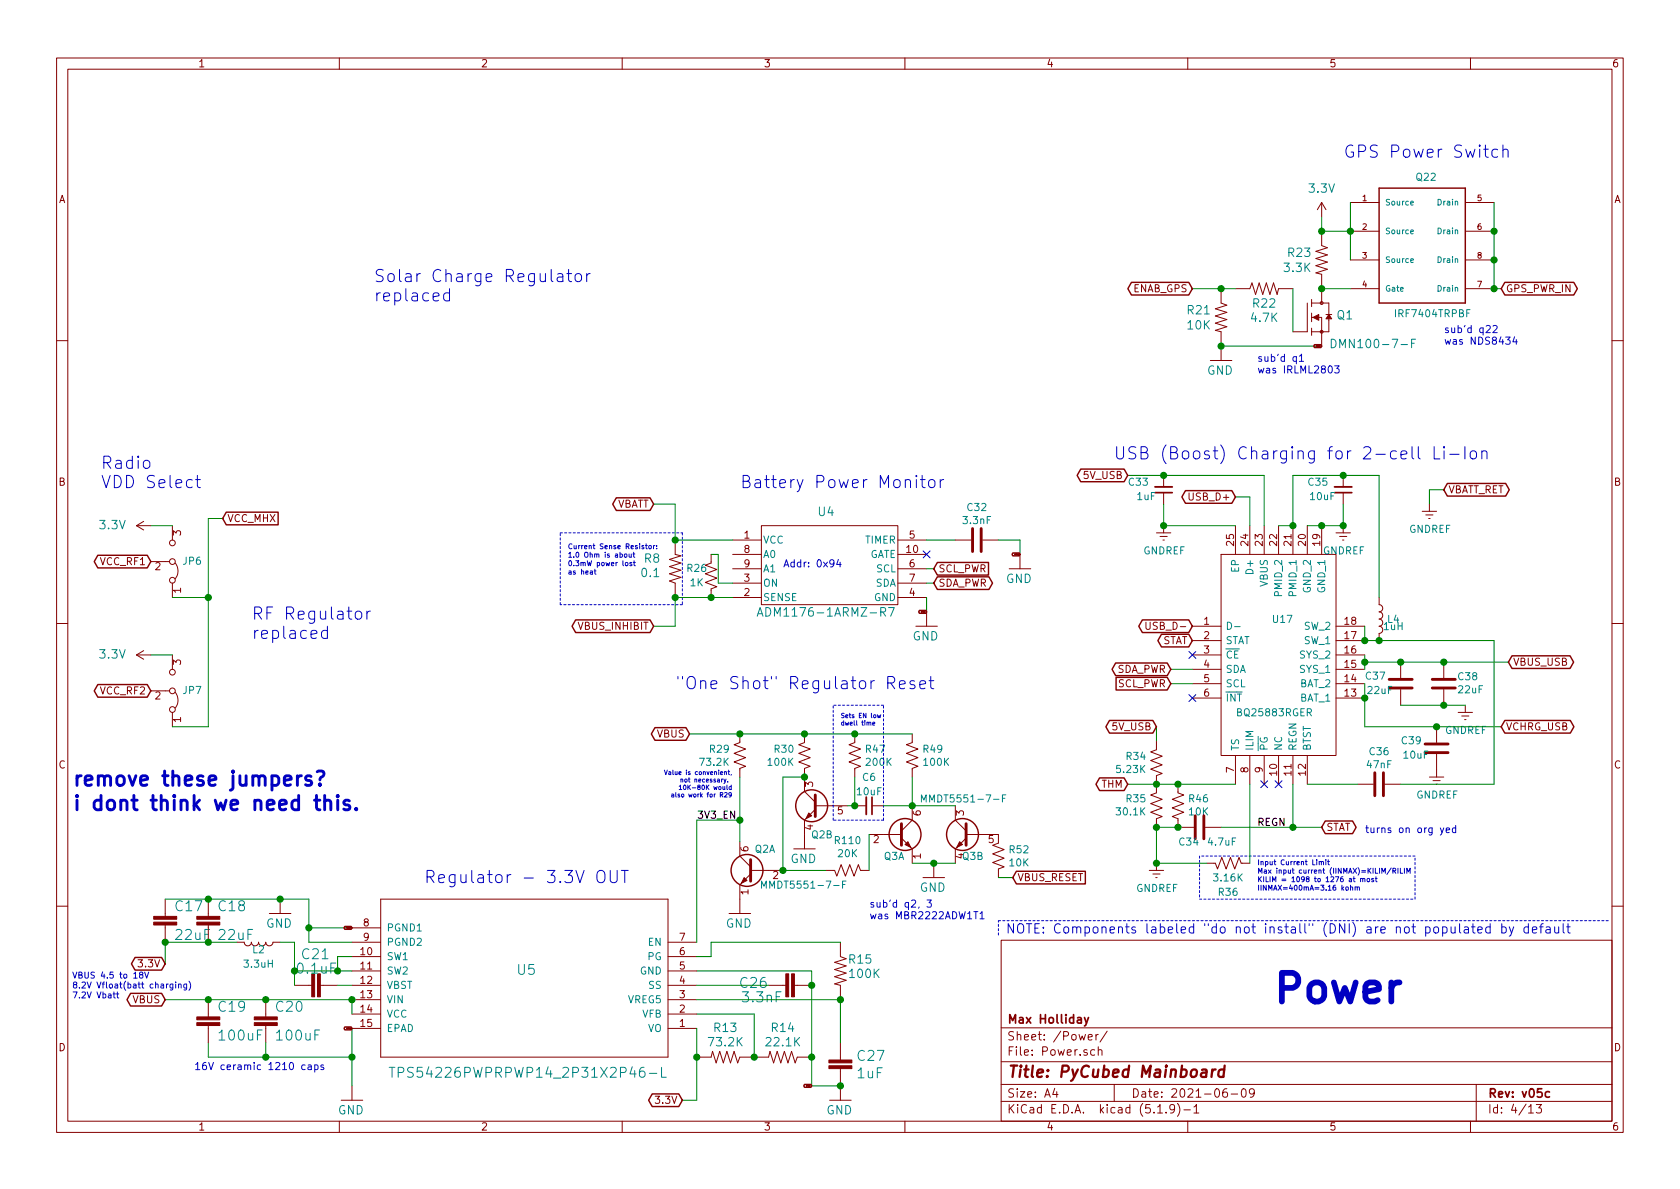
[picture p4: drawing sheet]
<svg xmlns="http://www.w3.org/2000/svg" width="297mm" height="210mm" viewBox="0 0 297 210" stroke-linecap="round" stroke-linejoin="round" font-family="sans-serif">
<g fill="none" stroke="#840000" stroke-width=".18">
<path d="M10 10.3h277v189.9h-277zM12 12.2h273v186.1h-273zM60 10.3v1.9M110 10.3v1.9M160 10.3v1.9M210 10.3v1.9M260 10.3v1.9M233.7 35.8v2.5M233.7 35.8l-.8 1.3M233.7 35.8l.7 1.3M238.8 35.8h5M259.1 35.8h5.1"/>
<path d="M215.9 51v2.6l1 .4-2 .6 2 .6-2 .7 2 .6-2 .6 2 .7-2 .6 1 .3v5M218.4 51h2.6l.4-1 .6 2.1 .6-2.1 .7 2.1 .6-2.1 .6 2.1 .7-2.1 .6 2.1 .3-1.1h2.5M231.1 53.6v5.1h-2.5M231.9 56.1h1.8v5.1M231.9 53v1.2M231.9 55.4v1.5M231.9 58v1.3M231.9 53.6h3v5.1h-3M233.7 40.9v2.5l1 .4-2 .6 2 .7-2 .6 2 .6-2 .7 2 .6-2 .7 1 .2v5.1M234.4 55.6h1.1M238.8 51h5M238.8 40.9h5"/>
<path d="M238.8 46h5M259.1 51h5.1M259.1 40.9h5.1M259.1 46h5.1M10 60.2h2M214 63.7h3.8M285 60.2h2M24.1 93l1.3 .7M24.1 93h2.6M25.4 92.2l-1.3 .8M26.7 99.3h3.3M30.5 93v2.5"/>
<path d="M31 99.6a2.26 2.26 0 0 1 0 2.8M119.4 95.5v2.5l1 .3-2 .6 2 .7-2 .6 2 .6-2 .7 2 .6-2 .6 1 .4v2.6M125.7 98v1.6l-1 .3 2 .8-2 .8 2 .7-2 .8 2 .8-1 .3v1.6M129.5 95.5h5.1M129.5 98h5.1M134.6 93h24.1v13.9h-24.1zM158.7 95.5h5.1M158.7 98h5.1M168.9 95.5h2.8M173.7 95.5h2.8M180.3 98v2.6M204.5 94.2h2.5"/>
<path d="M205.1 94.9h1.3M205.6 95.5h.3M205.7 84.1v2M205.7 87.1v2M205.7 93v1.2M215.9 98h20.3v35.6h-20.3zM218.4 93v5M221 93v5M223.5 93v5M226.1 93v5M228.6 93v5M231.1 93v5"/>
<path d="M233.7 93v5M236.2 94.2h2.6M236.9 94.9h1.2M237.4 95.5h.2M237.5 84.1v2M237.5 87.1v2M237.5 93v1.2M251.5 90.4h2.5M252.1 91.1h1.3M252.6 91.7h.3M252.7 89.1v1.3M10 110.3h2"/>
<path d="M24.1 115.8h2.6M24.1 115.8l1.3 .8M25.4 115.1l-1.3 .7M30.5 103.1v2.6M30.5 115.8v2.6M129.5 100.6h5.1M129.5 105.7h5.1M129.5 103.1h5.1M158.7 100.6h5.1M158.7 105.7h5.1M158.7 103.1h5.1M161.9 110.7h3.8"/>
<path d="M163.8 108.2v2.5M178.4 100.6h3.8M202.6 110v1.1l.3 .2 .3-.1 .2-.1v-1.1M210.8 110.7h5.1M210.8 118.4h5.1M210.8 115.8h5.1M210.8 113.3h5.1M236.2 110.7h5.1M236.2 118.4h5.1M236.2 115.8h5.1M236.2 113.3h5.1M243.8 105.7v1.2a.63 .63 0 0 1 .7 .7 .63 .63 0 0 1-.7 .6 .63 .63 0 0 1 .7 .6 .63 .63 0 0 1-.7 .7 .63 .63 0 0 1 .7 .6 .63 .63 0 0 1-.7 .6 .63 .63 0 0 1 .7 .7 .63 .63 0 0 1-.7 .6v1.3"/>
<path d="M247.6 117.1v2.8M255.3 117.1v2.8M285 110.3h2M26.7 122.2h3.3M30.5 126v2.5M31 122.4a2.26 2.26 0 0 1 0 2.8M130.8 129.8v1.5l-1 .4 2 .8-2 .7 2 .8-2 .7 2 .8-1 .4v1.5M142.2 129.8v1.5l-1 .4 2.1 .8-2.1 .7 2.1 .8-2.1 .7 2.1 .8-1.1 .4v4l1.9 2M151.1 129.8v1.5l-1 .4 2 .8-2 .7 2 .8-2 .7 2 .8-1 .4v1.5M161.3 129.8v1.5l-1 .4 2 .8-2 .7 2 .8-2 .7 2 .8-1 .4v1.5M204.5 131.1v1.5l-1 .4 2 .7-2 .8 2 .7-2 .8 2 .8-1 .4v3l-1 .4 2 .7-2 .8 2 .8-2 .7 2 .8-1 .4v1.5M208.3 138.7v1.5l1 .4-2 .7 2 .8-2 .8 2 .7-2 .8 1 .4v1.5h2.8"/>
<path d="M210.8 123.4h5.1M210.8 120.9h5.1M218.4 133.6v5.1M221 133.6v5.1M223.5 133.6v5.1M226.1 133.6v5.1M228.6 133.6v5.1M231.1 133.6v5.1M236.2 123.4h5.1M236.2 120.9h5.1M240 138.7h2.8M244.9 138.7h2.7"/>
<path d="M247.6 121.9v2.8M252.7 137.4h2.6M253.4 138h1.2M253.9 138.7h.2M254 128.5v2.8M254 133.3v4.1M255.3 121.9v2.8M257.8 126h2.5M258.4 126.6h1.3M259 127.2h.2M259.1 124.7v1.3M29.2 159v3"/>
<path d="M36.8 159v3M49.5 159v2.5M67.3 159h50.8v27.9h-50.8zM130.8 148.8v2.6l1.9 1.9M132.7 154.6l-1.9 1.9v5M132.7 153.9h5.7M140.3 150.1h3.8M144.1 143.1l-1.9 1.9v5.1M144.1 142.5h5.8M146 153.9h1.6l.4 1 .7-2 .8 2 .7-2 .8 2 .8-2 .3 1h1.6M151.1 142.5h2.1M153.7 147.6h5.7"/>
<path d="M154.2 142.5h2M159.4 148.2l1.9 1.9v2.5M161.3 142.5v2.5l-1.9 1.9M163.2 155.2h3.8M165.1 152.6v2.6M168.9 142.5v2.5l1.9 1.9M170.8 147.6h5.7v1.5l-1 .4 2 .7-2 .8 2 .8-2 .7 2 .8-1 .4v1.5M170.8 148.2l-1.9 1.9v2.5M203.2 153.9h2.5M203.8 154.6h1.3M204.3 155.2h.3M204.5 152.6v1.3"/>
<path d="M213.1 146.3h2.8M213.4 152.6h1.5l.4 1.1 .7-2.1 .8 2.1 .8-2.1 .7 2.1 .8-2.1 .4 1h1.5M10 160.2h2M29.2 163.6v3M36.8 163.6v.5M36.8 176.8v3M43.2 166.6a.63 .63 0 0 0 .6 .7 .63 .63 0 0 0 .6-.7 .63 .63 0 0 0 .7 .7 .63 .63 0 0 0 .6-.7 .63 .63 0 0 0 .7 .7 .63 .63 0 0 0 .6-.7 .63 .63 0 0 0 .6 .7 .63 .63 0 0 0 .7-.7h1.2M47 176.8v3M47.6 161.5h3.8M52.1 174.2h3M56.6 174.2h3.1M62.2 174.2h5.1"/>
<path d="M62.2 169.2h5.1M62.2 171.7h5.1M62.2 176.8h5.1M62.2 179.3h5.1M62.2 166.6h5.1M62.2 164.1h5.1M118.1 174.2h5.1M118.1 169.2h5.1M118.1 171.7h5.1M118.1 176.8h5.1M118.1 179.3h5.1M118.1 166.6h5.1"/>
<path d="M128.9 161.5h3.8M135.9 174.2h3M140.5 174.2h3M148.6 166.6v2.6l1 .3-2 .7 2 .6-2 .6 2 .7-2 .6 2 .6-2 .7 1 .2v2.6M177 166.3h108v32h-108zM285 160.2h2M36.8 181.4v3M47 181.4v3M60 198.3v1.9M60.3 194.6h3.8M62.2 192v2.6M62.2 181.9h5.1"/>
<path d="M110 198.3v1.9M118.1 181.9h5.1M123.2 186.9h2.5l.3-1 .6 2.1 .7-2.1 .6 2.1 .6-2.1 .7 2.1 .6-2.1 .6 2.1 .4-1.1h5.1l.2-1 .7 2.1 .6-2.1 .6 2.1 .7-2.1 .6 2.1 .7-2.1 .6 2.1 .4-1.1h2.5M146.7 194.6h3.8M148.6 184.4v3M148.6 189v5.6M160 198.3v1.9M177 194.8h108M177 191.8h108M177 187.8h108M177 181.8h108M186.5 192.5l-.4 1h1"/>
<path d="M186.8 193v1M192.4 183.4l.7-.1v-.3l-.5-.1-.2 .2 .1 .7h.6M193.5 185.7l-.4-.1-.3 .3 .1 .6 .2 .1 .4-.1M193.8 182.9v1M194.2 185.7h.1a.37 .37 0 0 1 .5 .1v.8M194.2 182.9l-.4 .2v.1M194.2 185.1v1.5M195.8 182.3l-1.3 2M197 191.8v3M204.7 196.8h.8M206.2 196.7v.1M207.7 196l-.1 .1a.48 .48 0 0 1-.6 .1l-.2-.2 .2-.6a.48 .48 0 0 1 .6 .1 1.27 1.27 0 0 1-.2 1.2l-.4 .1"/>
<path d="M208.2 195.1a1.71 1.71 0 0 1 0 2.3M209.3 196.3h1.2M210 198.3v1.9M211.1 195.8l.4-.5v1.5M211.1 196.8h.9M216.9 192.5a.62 .62 0 0 0-.7 .7l.1 .7 .2 .1 .5-.1v-.5l-.1-.2-.4-.1-.3 .3M217.7 193.5h1.1M219.6 192.7l.4-.2a.94 .94 0 0 1 0 1.5 .82 .82 0 0 1-.4-1.3zM221.8 193.2l-.3 .3h-.3l-.3-.3v-.4l.2-.2 .4-.1 .2 .2a1.13 1.13 0 0 1-.2 1.2l-.4 .1M260 198.3v1.9M261 191.8v6.5M270.3 195.8l.4-.5v1.5"/>
<path d="M270.3 196.8h.8M271.6 195.3h.9l-.4 .6 .4 .1v.7l-.2 .1-.7-.1"/>
<circle cx="233.7" cy="58.7" r=".25"/>
<circle cx="233.7" cy="53.6" r=".25"/>
<circle cx="30.5" cy="96" r=".51"/>
<circle cx="30.5" cy="99.3" r=".51"/>
<circle cx="30.5" cy="102.6" r=".51"/>
<circle cx="30.5" cy="118.9" r=".51"/>
<circle cx="30.5" cy="122.2" r=".51"/>
<circle cx="30.5" cy="125.5" r=".51"/>
</g>
<path d="M204.2 87.1h3.1M236 87.1h3M154.2 141v3M191.7 179.9l.4 1M192.5 179.9l-.5 1.4-.3 .1M274 193.1l-.5-.1-.3 .3 .1 .6 .2 .1 .5-.1" fill="none" stroke="#840000" stroke-width=".3"/>
<path d="M214.4 189.1l-.2 1.3M214.9 189.1a.5 .5 0 0 0-.6 .4M216.5 189.2a.68 .68 0 0 0-1 .3l-.1 .6 .1 .2 .2 .1 .6-.1M216.5 188.4l-.2 2" fill="none" stroke="#840000" stroke-width=".41"/>
<g fill="none" stroke="#840000" stroke-width=".25">
<path d="M243.8 33.3h15.3v20.3h-15.3zM200.1 49.9h10.1l.6 1.1-.6 1.2h-10.1l-.7-1.2zM266.1 49.9h12.2l.6 1.1-.6 1.2h-12.2l-.7-1.2zM232.4 61h1.2l.1 .2-.1 .3h-1.2l-.1-.3zM17.3 98.2h8.7l.7 1.1-.7 1.1h-8.7l-.6-1.1zM40 90.6h9.2v2.2h-9.2l-.6-1.1zM109 88h5.9l.7 1.1-.7 1.2h-5.9l-.7-1.2zM165.7 99.5h9.1v2.2h-9.1l-.6-1.1zM179.1 97.8h1.1l.1 .2-.1 .3h-1.1l-.2-.3zM191.1 83h7.7l.6 1.1-.6 1.1h-7.7l-.7-1.1zM209.6 86.8h8.2l.6 1.1-.6 1.1h-8.2l-.6-1.1zM255.9 85.5h10.3l.7 1.1-.7 1.1h-10.3l-.6-1.1z"/>
<path d="M101.8 109.6h13.1l.7 1.1-.7 1.2h-13.1l-.7-1.2zM162.6 107.9h1.1l.1 .3-.1 .3h-1.1l-.2-.3zM165.7 102h9.2l.6 1.1-.6 1.1h-9.2l-.6-1.1zM197.3 117.2h9.1l.6 1.2-.6 1.1h-9.1l-.7-1.1zM197.3 119.8h9.1l.6 1.1-.6 1.1h-9.1zM202 109.6h8.2l.6 1.1-.6 1.2h-8.2l-.7-1.2zM205.4 112.2h4.8l.6 1.1-.6 1.1h-4.8l-.7-1.1zM267.3 116h10.3l.6 1.1-.6 1.1h-10.3l-.6-1.1zM17.3 121.1h8.7l.7 1.1-.7 1.1h-8.7l-.6-1.1zM115.8 128.7h5.5l.6 1.1-.6 1.1h-5.5l-.6-1.1zM194.4 137.6h4.4l.6 1.1-.6 1.1h-4.4l-.6-1.1zM196.2 127.4h7.6l.7 1.1-.7 1.1h-7.6l-.7-1.1z"/>
<path d="M266.1 127.4h11.5l.7 1.1-.7 1.1h-11.5l-.7-1.1zM179.7 154.1h12.2v2.2h-12.2l-.6-1.1zM234.3 145.2h4.8l.7 1.1-.7 1.1h-4.8l-.6-1.1zM23.1 175.7h5.5l.6 1.1-.6 1.1h-5.5l-.6-1.1zM23.9 169.3h4.7l.6 1.1-.6 1.1h-4.7l-.7-1.1zM61 163.8h1.1l.1 .3-.1 .2h-1.1l-.2-.2zM61 181.6h1.1l.1 .3-.1 .2h-1.1l-.2-.2zM115.3 193.4h4.7l.6 1.2-.6 1.1h-4.7l-.6-1.1zM142.2 191.8h1.2l.1 .2-.1 .3h-1.2l-.1-.3z"/>
<circle cx="132.1" cy="153.9" r="2.82"/>
<circle cx="143.5" cy="142.5" r="2.82"/>
<circle cx="160" cy="147.6" r="2.82"/>
<circle cx="170.2" cy="147.6" r="2.82"/>
</g>
<g fill="none" stroke="#840000" stroke-width=".51">
<path d="M172 93.5v4M173.5 93.5v4M243.1 136.6v4.1M244.6 136.6v4.1M245.6 120.1h4.1M245.6 121.7h4.1M252 131.6h4M252 133.1h4M253.2 120.1h4.1M253.2 121.7h4.1M132.7 152v3.8M144.1 140.6v3.8"/>
<path d="M159.4 145.7v3.8M170.8 145.7v3.8M211.3 144.3v4M212.9 144.3v4"/>
</g>
<g fill="#840000" stroke="#840000" stroke-width=".18">
<path d="M131.6 155.2l.5 .5-1 .5z"/>
<path d="M160 149.3l.5-.5 .5 1.1z"/>
<path d="M169.7 148.8l.5 .5-1 .6z"/>
<path d="M143 143.8l.5 .5-1 .5z"/>
<path d="M34.8 180.8h4.1v.6h-4.1z"/>
<path d="M34.8 179.8h4.1v.5h-4.1z"/>
<path d="M45 180.8h4v.6h-4z"/>
<path d="M45 179.8h4v.5h-4z"/>
<path d="M140 172.2h.5v4.1h-.5z"/>
<path d="M138.9 172.2h.5v4.1h-.5z"/>
<path d="M27.2 163.1h4v.5h-4z"/>
<path d="M27.2 162h4v.6h-4z"/>
<path d="M56.1 172.2h.5v4.1h-.5z"/>
<path d="M55.1 172.2h.5v4.1h-.5z"/>
<path d="M34.8 163.1h4.1v.5h-4.1z"/>
<path d="M34.8 162h4.1v.6h-4.1z"/>
<path d="M146.6 188.5h4v.5h-4z"/>
<path d="M146.6 187.4h4v.6h-4z"/>
<path d="M232.2 56.1l1-.5v1z"/>
<path d="M234.9 55.6l.6 .8h-1.1z"/>
</g>
<g fill="none" stroke="#008484" stroke-width=".18">
<path d="M249.4 35.9l.5-.1v-.2h-.3l-.2 .1 .1 .5h.4M235.4 60a.75 .75 0 0 1 .8 .7 .75 .75 0 0 1-.8 .8zM249.4 41l.5-.1v-.2h-.3l-.2 .1 .1 .5h.4M249.4 46.1l.5-.1v-.2l-.3-.1-.2 .2 .1 .5h.4M250.3 60h-.7v1.5M249.6 60.7h.5M133.9 109l.5-1.6 .5 1.6M134 108.5h.7M157.1 107.4h1l-.6 1.6M217 110a.64 .64 0 0 1 .8 .7 .64 .64 0 0 1-.8 .6zM218.3 110.8h1M134.6 157.1v-1.3l.5 .9 .4-.9v1.3"/>
<path d="M149 156.4h.4M149.6 155.8h-.6v1.3M162.9 141.8v-1.2l.4 .9 .5-.9v1.2M177.2 141.2h.5M177.9 140.6h-.7v1.2M68.8 188.7h1M69.3 188.7v1.8M70.4 189.7h.7a.47 .47 0 0 0 .3-.5 .47 .47 0 0 0-.3-.5h-.7v1.8M114.8 189.8h1.3M117 188.7v1.8h.8"/>
</g>
<path d="M204.2 86.1h3.1M236 86.1h3M153.2 141v3" fill="none" stroke="#840000" stroke-width=".33"/>
<g fill="none" stroke="#0000c2" stroke-width=".18" stroke-dasharray=".4 .4">
<path d="M99.1 94.2h21.5M120.6 94.2v12.7M99.1 106.9v-12.7M120.6 106.9h-21.5M156.2 124.7h-8.9M147.3 145v-20.3M156.2 145v-20.3M156.2 145h-8.9M212.1 159h38.1M212.1 151.4v7.6M250.2 151.4h-38.1M250.2 159v-7.6"/>
<path d="M176.5 162.8h108M176.5 165.3v-2.5"/>
</g>
<g fill="none" stroke="#008400" stroke-width=".18">
<path d="M233.7 38.3v2.6h5.1M238.8 35.8v10.2M264.2 35.8v15.2h1.2M210.8 51h7.6M228.6 51v7.7M233.7 51h5.1M215.9 61.2h17.8M26.7 93h3.8M39.4 91.7h-2.6v36.8h-6.3M115.6 89.1h3.8v6.4h10.1M125.7 98h1.3v5.1h2.5M163.8 95.5h5.1"/>
<path d="M176.5 95.5h3.8v2.5M199.4 84.1h24.1v8.9M205.7 89.1v3.9h12.7M218.4 87.9h2.6v5.1M226.1 93h2.5v-8.9h15.2v21.6M237.5 89.1v3.9h-6.4M255.3 86.6h-2.6v2.5M26.7 115.8h3.8M30.5 105.7h6.3M129.5 105.7h-10.1v5h-3.8M163.8 103.1h1.3M163.8 100.6h1.3"/>
<path d="M163.8 105.7v2.5M207 118.4h3.8M241.3 110.7v2.6h22.9v25.4h-16.6M241.3 117.1h25.4M241.3 115.8v2.6M121.9 129.8h39.4M130.8 137.4v11.4M142.2 137.4h-3.8v16.5h7.6M151.1 137.4v5.1h-1.2M161.3 137.4v5.1M199.4 138.7h19M204.5 128.5v2.6"/>
<path d="M207 120.9h3.8M221 138.7v13.9M228.6 138.7v7.6M231.1 138.7h8.9M241.3 120.9v7.6h24.1M247.6 124.7h11.5M29.2 159h25.4v7.6h7.6M130.8 145h-7.6v21.6M153.7 147.6v6.3M156.2 142.5h12.7M161.3 152.6h7.6M176.5 155.2h2.6"/>
<path d="M208.3 146.3h-3.8v6.3h8.9M215.9 146.3h17.8M29.2 176.8h33v2.5M41.9 166.6h-12.7v3.8M49.5 166.6h2.6v7.6M52.1 171.7h10.1M54.6 164.1h7.6M59.7 174.2h2.5M62.2 169.2h-2.5v2.5M123.2 176.8h25.4v7.6M123.2 171.7h20.3v20.3h5.1M123.2 174.2h12.7"/>
<path d="M123.2 179.3h10.1v7.6M148.6 166.6h-22.9v2.6h-2.5M36.8 184.4v2.5h25.4M47 184.4v2.5M62.2 181.9v10.1M123.2 181.9v12.7h-2.6"/>
</g>
<g fill="none" stroke="#0000c2" stroke-width=".18">
<path d="M264.8 26.5l-.6-.1-.4 .4v.6l.2 .3 .2 .1 .6-.1M265.7 26.6a.53 .53 0 0 1 .9 .1v1.1M265.7 25.6v2.2M79.5 51.9l-.7-.1-.4 .4v.6l.2 .3 .2 .1 .7-.1M79.5 51v2.2M98.6 48.5l.2-.1 .6 .1 .1 1.3M99.5 48.9l-.7 .1a.42 .42 0 0 0-.3 .4 .42 .42 0 0 0 .3 .4l.7-.1M100.2 48.4h.9M100.5 47.6v1.9l.2 .2 .4 .1M101.8 48.6a.6 .6 0 0 1 1 .2v.6a.6 .6 0 0 1-.6 .4 .6 .6 0 0 1-.5-.4zM103.7 48.4v1.4M104.3 48.4a.54 .54 0 0 0-.6 .4"/>
<path d="M262.8 57.7l.4-.1 .2 .1 .1 .2-.1 .2-.7 .7h.8M264 57.7l.5-.1 .2 .3-.8 .9h.8M267.8 59.6l-.3 .8h.8M229.2 63.1h-.3l-.3 .2 .1 .5h.5M229.2 63.1v1.2M229.7 63l.4-.4v1.3M229.7 63.9h.8M236 64.7h.8l-.5 .5 .4 .1 .1 .4-.3 .3-.5-.2M249.7 79v1.8l.3 .3M250.8 79v1.8l.3 .3M253.6 79v2.1h1M255.3 79l-.1 .1 .1 .1 .1-.1-.1-.1v.2"/>
<path d="M255.3 79.7v1.4M259 79v2.1M260.1 79.8a.58 .58 0 0 1 1 .3v.6a.58 .58 0 0 1-.6 .5 .58 .58 0 0 1-.6-.5v-.6zM262 79.9a.53 .53 0 0 1 .9 .1v1.1M262 79.7v1.4M268.1 60v.9M34.6 84.8h.8M34.9 84.1v1.8l.1 .2 .4 .1M110.5 98h.3v.4l-.1 .1-.3-.1zM110.6 99.5h.3v.5h-.3zM111.2 98l.1 .5h.3M111.6 98v.5"/>
<path d="M111.7 99.5l-.3 .1 .3 .2v.2h-.3M111.9 98h.3M112 99.5h.3M112 97.7v.7l.2 .1M112.1 99.2v.7l.2 .1M113.8 96.5h-.3v.1l.4 .3-.2 .1h-.2M114.1 96.5h.4M114.2 96.2v.7l.3 .1M114.8 96.5h.3v.5h-.1l-.3-.1zM115.5 96.5v.5M115.8 96.5l-.3 .1M116.1 97h.1"/>
<path d="M116.1 96.5v.1M148.2 98.9l-.3 .9h.8M148.5 99.4v.8M162 84.1l-.1 .1 .1 .1 .1-.1-.1-.1v.2M162 84.8v1.4M162.7 84.8h.9M163 84.1v1.8l.1 .2 .5 .1M164.3 85a.58 .58 0 0 1 .6-.2 .58 .58 0 0 1 .4 .4v.6a.58 .58 0 0 1-.6 .4 .58 .58 0 0 1-.5-.4zM166.2 84.8v1.4M166.9 84.8a.54 .54 0 0 0-.7 .4M247.7 80.4l1-.2-.1-.4-.6-.1-.3 .3 .1 1 .2 .1 .6-.1M256.3 80.3h1.7"/>
<path d="M57.9 111.6l-.6-.1-.5 .4v.6l.2 .3 .3 .1 .6-.1M57.9 110.7v2.2M62.9 108.3a.6 .6 0 0 1 1.1 .2v.6a.6 .6 0 0 1-.6 .4 .6 .6 0 0 1-.6-.4zM64.9 108.1v1.4M65.5 108.1a.54 .54 0 0 0-.6 .4M105.1 101h.3M105.2 100.7v.7l.2 .1M164.6 119.6v1.9l.1 .2 .4 .1M117.5 136.2l.2 .8 .3-.8M118.3 136.5h.2l.1 .5M118.6 136.6l-.4 .2 .1 .2h.3M120.1 139.1l.2-.3v.8"/>
<path d="M120.1 139.6h.4M120.4 137.8h.3v.5M120.4 137.8v.5M120.9 138.9l.1-.1a.39 .39 0 0 1 .3 .4 .39 .39 0 0 1-.3 .4l-.2-.3zM121.1 137.8h.3v.5h-.3zM129.3 137l-.1 .1M153.6 127.8l.1-.1 .2 .1 .1 .4M154.3 128l.4-.1-.1-.1-.2-.1-.1 .1v.4h.3M155.1 126.4l.2 .5 .1-.4 .2 .4 .1-.5M157 120.8h.8a.59 .59 0 0 0 .4-.6 .59 .59 0 0 0-.4-.6h-.8v2.2M157.5 120.8l.7 1M159 121.1l1-.2-.1-.4-.6-.1-.3 .3 .1 1 .2 .1 .6-.1"/>
<path d="M161.7 120.5l-.5-.1-.3 .3 .1 .3 .7 .2 .1 .2-.1 .3-.2 .1-.6-.1M162.6 121.1l1.1-.2-.1-.4-.7-.1-.3 .3 .1 1 .2 .1 .7-.1M164.3 120.4h.8M105.6 154.2l.4-.3a.75 .75 0 0 1 1 .8v.7a.71 .71 0 0 1-.8 .7 .71 .71 0 0 1-.7-.7zM107.9 153.9v1.8l.4 .4 .6-.1 .2-.3v-1.8M109.9 153.9h1.2M110.5 153.9v2.2M118.8 140.5h.3v.4M119.1 140.6l-.4 .2 .1 .1h.3M119.5 140.2v.6l.1 .1M120.2 140.5l-.2-.1-.1 .1 .3 .2v.2h-.3M129.3 140.5l-.1 .1h-.3v-.4h.3l.1 .1v.5l-.4 .1"/>
<path d="M163.9 159.2h.8l-.4 .4 .3 .2v.5l-.2 .1-.5-.1M232.8 152v.1M233.2 152.4h.4v.5M233.2 152.3v.6M233.6 152.5l.1-.1h.3v.5M234.4 152v.1M234.4 152.3v.6M234.7 152.3h.4M234.8 152v.8l.3 .1M238 156.9h.3v.5l-.3-.1zM238.6 155.4h.3l.1 .5M238.8 156.9h.3l.1 .5"/>
<path d="M238.8 156.5v.9M239 155.5l-.5 .2 .2 .2h.3M239.2 155.3h.4M239.4 155v.8l.2 .1M239.6 156.9h.3l.1 .5M239.6 156.8v.6M240 157v-.1h.3l.1 .5M240.6 155.4h.3v.5M240.6 155.3v.6M240.9 155.5l.4-.1v.5M241.8 155.4h.3v.4l-.1 .1-.3-.2zM242.8 155.4h-.3v.1l.4 .3-.1 .1h-.3"/>
<path d="M243.2 155.3h.3M243.3 155v.8l.2 .1M246 153.5l-.8 1.1M246.3 154h.4v-.4l-.4-.1v.9M246.5 154l.3 .4M247.2 153.5v.9M247.6 153.5v.9h.4M248.3 153.5v.9M248.7 154.4v-.9l.3 .7 .3-.7v.9M254.7 146.4l.3 .8M255.3 146.4l-.5 1.1-.1 .2M255.7 146.8l.6-.1-.1-.2-.3-.1-.2 .2 .1 .6h.4"/>
<path d="M257.4 146.5l-.4-.1-.2 .2 .1 .6h.5M257.4 146v1.2M20 175.8h.4M20.1 175.4v.9l.3 .2M20.6 175.8h.4M20.8 175.4v.9l.2 .2M24.9 172.4l-.2-.2v-.2h.5v.3l-.5 .3v.3l.2 .1 .3-.1 .1-.1v-.2l-.2-.2M25.6 171.9l.3 1.1 .4-1.1M30.6 174v.9l-.2 .2-.3-.1M30.6 174.1l-.3-.1-.3 .2 .1 .5h.5M31.1 173.7v.1M31.1 174v.7"/>
<path d="M31.6 174.1h.4v.6M31.6 174v.7M33 174v.9l-.2 .2-.3-.1M33 174.1l-.3-.1-.2 .2 .1 .5h.4M33.4 173.5a1.22 1.22 0 0 1 0 1.6M172.2 161.2h.7M173.3 161.6l.3-.4v1.3M173.3 162.5h.7M258.1 163.3v1.5l.2 .2M258.9 164h.6l.1 1M259.6 164.3l-.5 .1a.31 .31 0 0 0-.3 .3 .31 .31 0 0 0 .3 .3l.5-.1M260.2 163.9h.6"/>
<path d="M260.4 163.3v1.5l.1 .1 .3 .1M261.3 164.5l.8-.2-.1-.3-.5-.1-.2 .2 .1 .8h.6M263.5 164l-.5-.1-.3 .3v.5l.1 .2h.7M263.5 163.3v1.7M265.5 164l.2-.1a.52 .52 0 0 1 .6 .3v.5a.52 .52 0 0 1-.8 .2M265.5 163.3v1.7M266.9 163.9l.4 1.1M267.6 163.9l-.5 1.5-.2 .2M270.2 164l-.1-.1a.52 .52 0 0 0-.7 .3v.5a.52 .52 0 0 0 .8 .2M270.2 163.3v1.7M270.9 164.5l.8-.2v-.3l-.5-.1-.3 .2 .1 .8h.7M272.2 163.9h.6"/>
<path d="M272.8 163.3h-.1l-.3 .3v1.4M273.4 164h.6l.1 1M274.1 164.3l-.6 .1a.31 .31 0 0 0-.2 .3 .31 .31 0 0 0 .2 .3l.6-.1M274.9 163.9l.1 1 .4 .1 .2-.2M275.6 163.9v1.1M276.4 163.3v1.5l.2 .2M277 163.9h.6M277.2 163.3v1.5l.1 .1 .3 .1M53.9 188.4l-.3-.1-.3 .2 .2 .6h.4M54.5 188.4h.5v.7M55 188.6l-.4 .1-.2 .1 .1 .3h.5M55.7 188.4l.3-.1 .2 .2-.1 .6h-.4"/>
<path d="M55.7 188.3v1.3M57.2 188.4l-.3-.1-.2 .2 .1 .2 .4 .1v.3h-.5"/>
</g>
<path d="M55 137.3l-.6-.1-.4 .3 .2 .4 .8 .2 .1 .3-.1 .4-.3 .1-.7-.1M56.1 136.5l.2-.2h.6a.63 .63 0 0 1 .4 .7 .63 .63 0 0 1-.6 .5l-.1 .4M56.6 138.6l.1 .2-.1 .1-.2-.1 .2-.2v.3M55.6 141.5h1M56 140.7v2.1l.1 .3 .5 .1M57.4 141.8a.66 .66 0 0 1 1-.2l.1 .3v1.3M57.4 140.7v2.5M59.7 140.7l-.1 .1 .1 .1 .1-.1-.1-.1v.2M59.7 141.5v1.7M61.8 141.6a.62 .62 0 0 0-1 .3l.1 .3 .9 .3 .1 .2-.1 .4-.3 .1-.7-.1M63 142.9l.1 .2-.1 .1-.2-.1 .2-.2v.3" fill="none" stroke="#0000c2" stroke-width=".51"/>
<g fill="#008400" stroke="#008400" stroke-width=".25">
<circle cx="255.3" cy="117.1" r=".51"/>
<circle cx="247.7" cy="117.1" r=".51"/>
<circle cx="204.5" cy="152.6" r=".51"/>
<circle cx="205.7" cy="93" r=".51"/>
<circle cx="237.5" cy="93" r=".51"/>
<circle cx="255.3" cy="124.7" r=".51"/>
<circle cx="228.6" cy="146.3" r=".51"/>
<circle cx="119.4" cy="105.7" r=".51"/>
<circle cx="119.4" cy="95.5" r=".51"/>
<circle cx="264.2" cy="46" r=".51"/>
<circle cx="264.2" cy="40.9" r=".51"/>
<circle cx="264.2" cy="51" r=".51"/>
<circle cx="233.7" cy="40.9" r=".51"/>
<circle cx="238.8" cy="40.9" r=".51"/>
<circle cx="233.7" cy="51" r=".51"/>
<circle cx="133.3" cy="186.9" r=".51"/>
<circle cx="148.6" cy="176.8" r=".51"/>
<circle cx="52.1" cy="171.7" r=".51"/>
<circle cx="59.7" cy="171.7" r=".51"/>
<circle cx="215.9" cy="51" r=".51"/>
<circle cx="123.2" cy="186.9" r=".51"/>
<circle cx="233.7" cy="93" r=".51"/>
<circle cx="29.2" cy="166.6" r=".51"/>
<circle cx="36.8" cy="176.8" r=".51"/>
<circle cx="47" cy="176.8" r=".51"/>
<circle cx="62.2" cy="176.8" r=".51"/>
<circle cx="215.9" cy="61.2" r=".51"/>
<circle cx="49.5" cy="159" r=".51"/>
<circle cx="36.8" cy="159" r=".51"/>
<circle cx="54.6" cy="164.1" r=".51"/>
<circle cx="47" cy="186.9" r=".51"/>
<circle cx="62.2" cy="186.9" r=".51"/>
<circle cx="148.6" cy="192" r=".51"/>
<circle cx="143.5" cy="174.2" r=".51"/>
<circle cx="143.5" cy="186.9" r=".51"/>
<circle cx="241.3" cy="113.3" r=".51"/>
<circle cx="125.7" cy="105.7" r=".51"/>
<circle cx="138.4" cy="153.9" r=".51"/>
<circle cx="151.1" cy="142.5" r=".51"/>
<circle cx="130.8" cy="129.8" r=".51"/>
<circle cx="130.8" cy="145" r=".51"/>
<circle cx="151.1" cy="129.8" r=".51"/>
<circle cx="142.2" cy="129.8" r=".51"/>
<circle cx="142.2" cy="137.4" r=".51"/>
<circle cx="161.3" cy="142.5" r=".51"/>
<circle cx="165.1" cy="152.6" r=".51"/>
<circle cx="208.3" cy="138.7" r=".51"/>
<circle cx="208.3" cy="146.3" r=".51"/>
<circle cx="204.5" cy="146.3" r=".51"/>
<circle cx="204.5" cy="138.7" r=".51"/>
<circle cx="237.5" cy="84.1" r=".51"/>
<circle cx="228.6" cy="93" r=".51"/>
<circle cx="243.8" cy="113.3" r=".51"/>
<circle cx="205.7" cy="84.1" r=".51"/>
<circle cx="254" cy="128.5" r=".51"/>
<circle cx="241.3" cy="123.4" r=".51"/>
<circle cx="241.3" cy="117.1" r=".51"/>
<circle cx="36.8" cy="105.7" r=".51"/>
</g>
<path d="M163.2 97.4l1.2 1.2M164.4 97.4l-1.2 1.2M210.2 115.2l1.2 1.2M211.4 115.2l-1.2 1.2M210.2 122.8l1.2 1.2M211.4 122.8l-1.2 1.2M222.9 138.1l1.2 1.2M224.1 138.1l-1.2 1.2M225.5 138.1l1.2 1.2M226.7 138.1l-1.2 1.2" fill="none" stroke="#000084" stroke-width=".18"/>
<text font-size="7.1" fill="#0000c2" x="224.8" y="177.4">Power</text>
<g font-size="3.5" fill="#0000c2">
<text x="12.7" y="139">remove these jumpers?</text>
<text x="12.7" y="143.3">i dont think we need this.</text>
</g>
<g font-size="3" fill="#0000c2">
<text x="237.5" y="27.9">GPS Power Switch</text>
<text x="66" y="49.9">Solar Charge Regulator</text>
<text x="66" y="53.3">replaced</text>
<text x="17.8" y="83">Radio</text>
<text x="196.8" y="81.3">USB (Boost) Charging for 2-cell Li-Ion</text>
<text x="17.8" y="86.4">VDD Select</text>
<text x="130.8" y="86.4">Battery Power Monitor</text>
<text x="44.4" y="109.6">RF Regulator</text>
<text x="44.4" y="113">replaced</text>
<text x="119.4" y="121.9">&quot;One Shot&quot; Regulator Reset</text>
<text x="74.9" y="156.2">Regulator - 3.3V OUT</text>
</g>
<text font-size="2.8" fill="#840000" x="178" y="190.5">Title: PyCubed Mainboard</text>
<g font-size="2.5" fill="#008484">
<text x="31.1" y="161.2">C17</text>
<text x="38.7" y="161.2">C18</text>
<text x="52.7" y="172.2">0.1uF</text>
<text x="53.5" y="169.6">C21</text>
<text x="38.7" y="178.9">C19</text>
<text x="48.9" y="178.9">C20</text>
<text x="131" y="174.7">C26</text>
<text x="131.4" y="177.3">3.3nF</text>
<text x="38.9" y="184">100uF</text>
<text x="49.1" y="184">100uF</text>
<text x="151.6" y="190.7">1uF</text>
<text x="151.7" y="187.6">C27</text>
</g>
<text font-size="2.5" fill="#008400" x="31.2" y="166.2">22uF</text>
<text font-size="2.5" fill="#840000" x="38.8" y="166.2">22uF</text>
<g font-size="2.4" fill="#008484">
<text x="91.5" y="172.4">U5</text>
<text x="71.4" y="190.6">TPS54226PWPRPWP14_2P31X2P46-L</text>
</g>
<text font-size="2.3" fill="#0000c2" x="177.8" y="165.1">NOTE: Components labeled &quot;do not install&quot; (DNI) are not populated by default</text>
<g font-size="2.1" fill="#008484">
<text x="231.5" y="34.1">3.3V</text>
<text x="227.8" y="45.4">R23</text>
<text x="227.2" y="48.1">3.3K</text>
<text x="210" y="55.6">R21</text>
<text x="210" y="58.3">10K</text>
<text x="221.3" y="56.9">4.7K</text>
<text x="221.6" y="54.4">R22</text>
<text x="236.4" y="56.5">Q1</text>
<text x="236.8" y="61.6">DMN100-7-F</text>
<text x="213.4" y="66.3">GND</text>
<text x="17.7" y="93.6">3.3V</text>
<text x="144.7" y="91.3">U4</text>
<text x="114" y="99.5">R8</text>
<text x="113.5" y="102.1">0.1</text>
<text x="177.9" y="103.1">GND</text>
<text x="135.6" y="109">ADM1176-1ARMZ-R7</text>
<text x="161.3" y="113.3">GND</text>
<text x="17.7" y="116.5">3.3V</text>
<text x="139.8" y="152.6">GND</text>
<text x="162.6" y="157.7">GND</text>
<text x="47" y="164.1">GND</text>
<text x="128.3" y="164.1">GND</text>
<text x="150.2" y="170.4">R15</text>
<text x="150.3" y="172.9">100K</text>
<text x="125.5" y="185">73.2K</text>
<text x="126.3" y="182.5">R13</text>
<text x="135.7" y="185">22.1K</text>
<text x="136.5" y="182.5">R14</text>
<text x="59.7" y="197.1">GND</text>
<text x="146.1" y="197.1">GND</text>
</g>
<g font-size="2.1" fill="#840000">
<text x="178" y="184">Sheet: /Power/</text>
<text x="178" y="181">Max Holliday</text>
<text x="178" y="186.7">File: Power.sch</text>
<text x="178" y="196.9">KiCad E.D.A. kicad (5.1.9)-1</text>
<text x="178" y="194.1">Size: A4</text>
<text x="200" y="194.1">Date: 2021-06-09</text>
<text x="263" y="194.1">Rev: v05c</text>
<text x="263" y="196.9">Id: 4/13</text>
</g>
<g font-size="1.8" fill="#840000">
<text x="35" y="11.9">1</text>
<text x="85" y="11.9">2</text>
<text x="135" y="11.9">3</text>
<text x="185" y="11.9">4</text>
<text x="235" y="11.9">5</text>
<text x="285" y="11.9">6</text>
<text x="10.4" y="35.9">A</text>
<text x="285.4" y="35.9">A</text>
<text x="200.3" y="51.7">ENAB_GPS</text>
<text x="266.2" y="51.7">GPS_PWR_IN</text>
<text x="10.4" y="85.9">B</text>
<text x="108.9" y="89.8">VBATT</text>
<text x="191.7" y="84.7">5V_USB</text>
<text x="210.6" y="88.5">USB_D+</text>
<text x="256.1" y="87.2">VBATT_RET</text>
<text x="285.4" y="85.9">B</text>
<text x="32" y="94.7" transform="rotate(-90 32 94.7)">3</text>
<text x="40.2" y="92.3">VCC_MHX</text>
<text x="131.6" y="95.2">1</text>
<text x="160.8" y="95.2">5</text>
<text x="17.8" y="99.9">VCC_RF1</text>
<text x="27.5" y="100.8">2</text>
<text x="131.6" y="97.8">8</text>
<text x="131.6" y="100.3">9</text>
<text x="160.3" y="97.8">10</text>
<text x="160.8" y="100.3">6</text>
<text x="165.9" y="101.2">SCL_PWR</text>
<text x="218.2" y="96.5" transform="rotate(-90 218.2 96.5)">25</text>
<text x="220.7" y="96.5" transform="rotate(-90 220.7 96.5)">24</text>
<text x="223.3" y="96.5" transform="rotate(-90 223.3 96.5)">23</text>
<text x="225.8" y="96.5" transform="rotate(-90 225.8 96.5)">22</text>
<text x="228.3" y="96.5" transform="rotate(-90 228.3 96.5)">21</text>
<text x="230.9" y="96.5" transform="rotate(-90 230.9 96.5)">20</text>
<text x="233.4" y="96.5" transform="rotate(-90 233.4 96.5)">19</text>
<text x="32" y="104.9" transform="rotate(-90 32 104.9)">1</text>
<text x="131.6" y="105.4">2</text>
<text x="131.6" y="102.9">3</text>
<text x="160.8" y="105.4">4</text>
<text x="160.8" y="102.9">7</text>
<text x="165.9" y="103.8">SDA_PWR</text>
<text x="102.5" y="111.4">VBUS_INHIBIT</text>
<text x="203.5" y="111.4">USB_D-</text>
<text x="205.4" y="113.9">STAT</text>
<text x="212.9" y="110.5">1</text>
<text x="212.9" y="113">2</text>
<text x="237.8" y="113">17</text>
<text x="237.8" y="110.5">18</text>
<text x="32" y="117.6" transform="rotate(-90 32 117.6)">3</text>
<text x="197.4" y="119">SDA_PWR</text>
<text x="212.9" y="115.6">3</text>
<text x="212.9" y="118.1">4</text>
<text x="237.8" y="118.1">15</text>
<text x="237.8" y="115.6">16</text>
<text x="267.5" y="117.7">VBUS_USB</text>
<text x="17.8" y="122.8">VCC_RF2</text>
<text x="27.5" y="123.7">2</text>
<text x="197.6" y="121.5">SCL_PWR</text>
<text x="212.9" y="120.6">5</text>
<text x="212.9" y="123.2">6</text>
<text x="237.8" y="123.2">13</text>
<text x="237.8" y="120.6">14</text>
<text x="32" y="127.7" transform="rotate(-90 32 127.7)">1</text>
<text x="116.2" y="130.4">VBUS</text>
<text x="196.8" y="129.2">5V_USB</text>
<text x="266.2" y="129.2">VCHRG_USB</text>
<text x="10.4" y="135.9">C</text>
<text x="218.2" y="136.6" transform="rotate(-90 218.2 136.6)">7</text>
<text x="220.7" y="136.6" transform="rotate(-90 220.7 136.6)">8</text>
<text x="223.3" y="136.6" transform="rotate(-90 223.3 136.6)">9</text>
<text x="225.8" y="137.1" transform="rotate(-90 225.8 137.1)">10</text>
<text x="228.3" y="137.1" transform="rotate(-90 228.3 137.1)">11</text>
<text x="230.9" y="137.1" transform="rotate(-90 230.9 137.1)">12</text>
<text x="285.4" y="135.9">C</text>
<text x="143.8" y="139.2" transform="rotate(-90 143.8 139.2)">3</text>
<text x="194.8" y="139.3">THM</text>
<text x="143.8" y="146.8" transform="rotate(-90 143.8 146.8)">4</text>
<text x="148.1" y="144">5</text>
<text x="154.5" y="149.1">2</text>
<text x="162.8" y="144.2" transform="rotate(-90 162.8 144.2)">6</text>
<text x="170.4" y="144.2" transform="rotate(-90 170.4 144.2)">3</text>
<text x="174.8" y="149.1">5</text>
<text x="234.5" y="146.9">STAT</text>
<text x="132.3" y="150.6" transform="rotate(-90 132.3 150.6)">6</text>
<text x="136.7" y="155.4">2</text>
<text x="162.8" y="151.9" transform="rotate(-90 162.8 151.9)">1</text>
<text x="170.4" y="151.9" transform="rotate(-90 170.4 151.9)">4</text>
<text x="179.9" y="155.8">VBUS_RESET</text>
<text x="132.3" y="158.2" transform="rotate(-90 132.3 158.2)">1</text>
<text x="64.3" y="163.8">8</text>
<text x="64.3" y="166.4">9</text>
<text x="120.2" y="166.4">7</text>
<text x="24.8" y="171.1">3.3V</text>
<text x="63.8" y="168.9">10</text>
<text x="63.8" y="171.4">11</text>
<text x="63.8" y="174">12</text>
<text x="120.2" y="174">4</text>
<text x="120.2" y="171.4">5</text>
<text x="120.2" y="168.9">6</text>
<text x="23.5" y="177.4">VBUS</text>
<text x="63.8" y="176.5">13</text>
<text x="63.8" y="179.1">14</text>
<text x="120.2" y="179.1">2</text>
<text x="120.2" y="176.5">3</text>
<text x="10.4" y="185.9">D</text>
<text x="63.8" y="181.6">15</text>
<text x="120.2" y="181.6">1</text>
<text x="285.4" y="185.9">D</text>
<text x="116.2" y="195.2">3.3V</text>
<text x="35" y="199.9">1</text>
<text x="85" y="199.9">2</text>
<text x="135" y="199.9">3</text>
<text x="185" y="199.9">4</text>
<text x="235" y="199.9">5</text>
<text x="285" y="199.9">6</text>
</g>
<g font-size="1.8" fill="#008484">
<text x="250.5" y="32">Q22</text>
<text x="247" y="56.1">IRF7404TRPBF</text>
<text x="199.6" y="85.9">C33</text>
<text x="201.1" y="88.4">1uF</text>
<text x="231.4" y="85.9">C35</text>
<text x="231.7" y="88.4">10uF</text>
<text x="170.4" y="92.7">3.3nF</text>
<text x="171.1" y="90.4">C32</text>
<text x="249.1" y="94.2">GNDREF</text>
<text x="32.4" y="99.9">JP6</text>
<text x="121.6" y="101.1">R26</text>
<text x="134.9" y="96.1">VCC</text>
<text x="134.9" y="98.7">A0</text>
<text x="134.9" y="101.2">A1</text>
<text x="153" y="96.1">TIMER</text>
<text x="153.6" y="98.7">GATE</text>
<text x="155" y="101.2">SCL</text>
<text x="202.1" y="98">GNDREF</text>
<text x="219.1" y="101.2" transform="rotate(-90 219.1 101.2)">EP</text>
<text x="221.6" y="101.1" transform="rotate(-90 221.6 101.1)">D+</text>
<text x="233.9" y="98">GNDREF</text>
<text x="122.1" y="103.7">1K</text>
<text x="134.9" y="106.3">SENSE</text>
<text x="134.9" y="103.8">ON</text>
<text x="154.6" y="106.3">GND</text>
<text x="154.8" y="103.8">SDA</text>
<text x="224.2" y="103.7" transform="rotate(-90 224.2 103.7)">VBUS</text>
<text x="226.7" y="105.2" transform="rotate(-90 226.7 105.2)">PMID_2</text>
<text x="229.2" y="105.2" transform="rotate(-90 229.2 105.2)">PMID_1</text>
<text x="231.8" y="104.7" transform="rotate(-90 231.8 104.7)">GND_2</text>
<text x="234.3" y="104.7" transform="rotate(-90 234.3 104.7)">GND_1</text>
<text x="216.7" y="113.9">STAT</text>
<text x="225.1" y="110.2">U17</text>
<text x="230.6" y="113.9">SW_1</text>
<text x="230.6" y="111.4">SW_2</text>
<text x="244.7" y="111.4">1uH</text>
<text x="245.4" y="110.2">L4</text>
<text x="216.7" y="116.5">CE</text>
<text x="216.7" y="119">SDA</text>
<text x="229.9" y="119">SYS_1</text>
<text x="229.9" y="116.5">SYS_2</text>
<text x="32.4" y="122.7">JP7</text>
<text x="216.7" y="121.5">SCL</text>
<text x="216.7" y="124.1">INT</text>
<text x="229.8" y="124.1">BAT_1</text>
<text x="229.8" y="121.5">BAT_2</text>
<text x="241.6" y="120.2">C37</text>
<text x="241.9" y="122.7">22uF</text>
<text x="257.9" y="120.3">C38</text>
<text x="257.9" y="122.6">22uF</text>
<text x="219" y="126.7">BQ25883RGER</text>
<text x="247.9" y="131.6">C39</text>
<text x="255.5" y="129.8">GNDREF</text>
<text x="123.9" y="135.4">73.2K</text>
<text x="125.6" y="133.1">R29</text>
<text x="135.9" y="135.4">100K</text>
<text x="137" y="133.1">R30</text>
<text x="153.1" y="133.1">R47</text>
<text x="153.3" y="135.4">200K</text>
<text x="163.3" y="133.1">R49</text>
<text x="163.4" y="135.4">100K</text>
<text x="197.6" y="136.7">5.23K</text>
<text x="199.2" y="134.4">R34</text>
<text x="219.1" y="132.8" transform="rotate(-90 219.1 132.8)">TS</text>
<text x="221.6" y="132.8" transform="rotate(-90 221.6 132.8)">ILIM</text>
<text x="224.2" y="132.8" transform="rotate(-90 224.2 132.8)">PG</text>
<text x="226.7" y="132.8" transform="rotate(-90 226.7 132.8)">NC</text>
<text x="229.2" y="132.8" transform="rotate(-90 229.2 132.8)">REGN</text>
<text x="231.8" y="132.8" transform="rotate(-90 231.8 132.8)">BTST</text>
<text x="241.8" y="135.9">47nF</text>
<text x="242.2" y="133.5">C36</text>
<text x="248.3" y="134.2">10uF</text>
<text x="151.6" y="140.6">10uF</text>
<text x="152.6" y="138.1">C6</text>
<text x="164.1" y="141.9">MMDT5551-7-F</text>
<text x="199.2" y="141.9">R35</text>
<text x="210.3" y="141.9">R46</text>
<text x="250.4" y="141.2">GNDREF</text>
<text x="143.5" y="148.3">Q2B</text>
<text x="147.8" y="149.3">R110</text>
<text x="197.6" y="144.2">30.1K</text>
<text x="208.6" y="149.5">C34</text>
<text x="210.3" y="144.2">10K</text>
<text x="213.7" y="149.5">4.7uF</text>
<text x="133.5" y="150.8">Q2A</text>
<text x="148.2" y="151.6">20K</text>
<text x="156.3" y="152.1">Q3A</text>
<text x="170.2" y="152.1">Q3B</text>
<text x="178.5" y="150.9">R52</text>
<text x="178.5" y="153.2">10K</text>
<text x="214.8" y="155.9">3.16K</text>
<text x="135.8" y="157.1">MMDT5551-7-F</text>
<text x="200.9" y="157.7">GNDREF</text>
<text x="215.5" y="158.4">R36</text>
<text x="68.3" y="164.7">PGND1</text>
<text x="68.3" y="167.3">PGND2</text>
<text x="114.6" y="167.3">EN</text>
<text x="43.3" y="171.1">3.3uH</text>
<text x="44.7" y="168.6">L2</text>
<text x="68.3" y="169.8">SW1</text>
<text x="68.3" y="172.3">SW2</text>
<text x="113.2" y="172.3">GND</text>
<text x="114.5" y="169.8">PG</text>
<text x="68.3" y="174.9">VBST</text>
<text x="68.3" y="177.4">VIN</text>
<text x="68.3" y="180">VCC</text>
<text x="111.1" y="177.4">VREG5</text>
<text x="113.6" y="180">VFB</text>
<text x="114.7" y="174.9">SS</text>
<text x="68.3" y="182.5">EPAD</text>
<text x="114.5" y="182.5">VO</text>
</g>
<g font-size="1.8" fill="#0000c2">
<text x="255.3" y="58.9">sub'd q22</text>
<text x="222.2" y="64">sub'd q1</text>
<text x="255.3" y="61">was NDS8434</text>
<text x="222.2" y="66">was IRLML2803</text>
<text x="138.4" y="100.3">Addr: 0x94</text>
<text x="241.3" y="147.3">turns on org yed</text>
<text x="153.7" y="160.5">sub'd q2, 3</text>
<text x="153.7" y="162.6">was MBR2222ADW1T1</text>
<text x="34.3" y="189.2">16V ceramic 1210 caps</text>
</g>
<g font-size="1.8">
<text x="123.2" y="144.8">3V3_EN</text>
<text x="222.2" y="146">REGN</text>
</g>
<g font-size="1.5" fill="#0000c2">
<text x="12.7" y="173">VBUS 4.5 to 18V</text>
<text x="12.7" y="174.8">8.2V Vfloat(batt charging)</text>
<text x="12.7" y="176.5">7.2V Vbatt</text>
</g>
<g font-size="1.4" fill="#840000">
<text x="240.9" y="35.6">1</text>
<text x="261.2" y="35.6">5</text>
<text x="240.9" y="40.6">2</text>
<text x="261.2" y="40.6">6</text>
<text x="240.9" y="45.7">3</text>
<text x="261.2" y="45.7">8</text>
<text x="240.9" y="50.8">4</text>
<text x="261.2" y="50.8">7</text>
</g>
<g font-size="1.4" fill="#008484">
<text x="244.9" y="36.3">Source</text>
<text x="244.9" y="41.4">Source</text>
<text x="254.5" y="36.3">Drain</text>
<text x="254.5" y="41.4">Drain</text>
<text x="244.9" y="46.5">Source</text>
<text x="254.5" y="46.5">Drain</text>
<text x="244.9" y="51.6">Gate</text>
<text x="254.5" y="51.6">Drain</text>
</g>
<g font-size="1.2" fill="#0000c2">
<text x="100.3" y="97.1">Current Sense Resistor:</text>
<text x="100.3" y="98.6">1.0 Ohm is about</text>
<text x="100.3" y="100.1">0.3mW power lost</text>
<text x="100.3" y="101.6">as heat</text>
<text x="222.2" y="153">Input Current Limit</text>
<text x="222.2" y="154.5">Max input current (IINMAX)=KILIM/RILIM</text>
<text x="222.2" y="156">KILIM = 1098 to 1276 at most</text>
<text x="222.2" y="157.5">IINMAX=400mA=3.16 kohm</text>
</g>
<g font-size="1.1" fill="#0000c2">
<text x="148.6" y="127">Sets EN low</text>
<text x="148.6" y="128.3">dwell time</text>
<text x="119" y="137">Value is convenient,</text>
<text x="120.4" y="141">also work for R29</text>
<text x="121.6" y="138.3">not necessary.</text>
<text x="121.7" y="139.7">10K-80K would</text>
</g>
<g font-size=".4" fill="#840000">
<text x="232.7" y="61.3">GND</text>
<text x="179.4" y="98.2">GND</text>
<text x="162.9" y="108.3">GND</text>
<text x="61.3" y="164.2">GND</text>
<text x="61.3" y="182">GND</text>
<text x="142.5" y="192.1">GND</text>
</g>
</svg>
